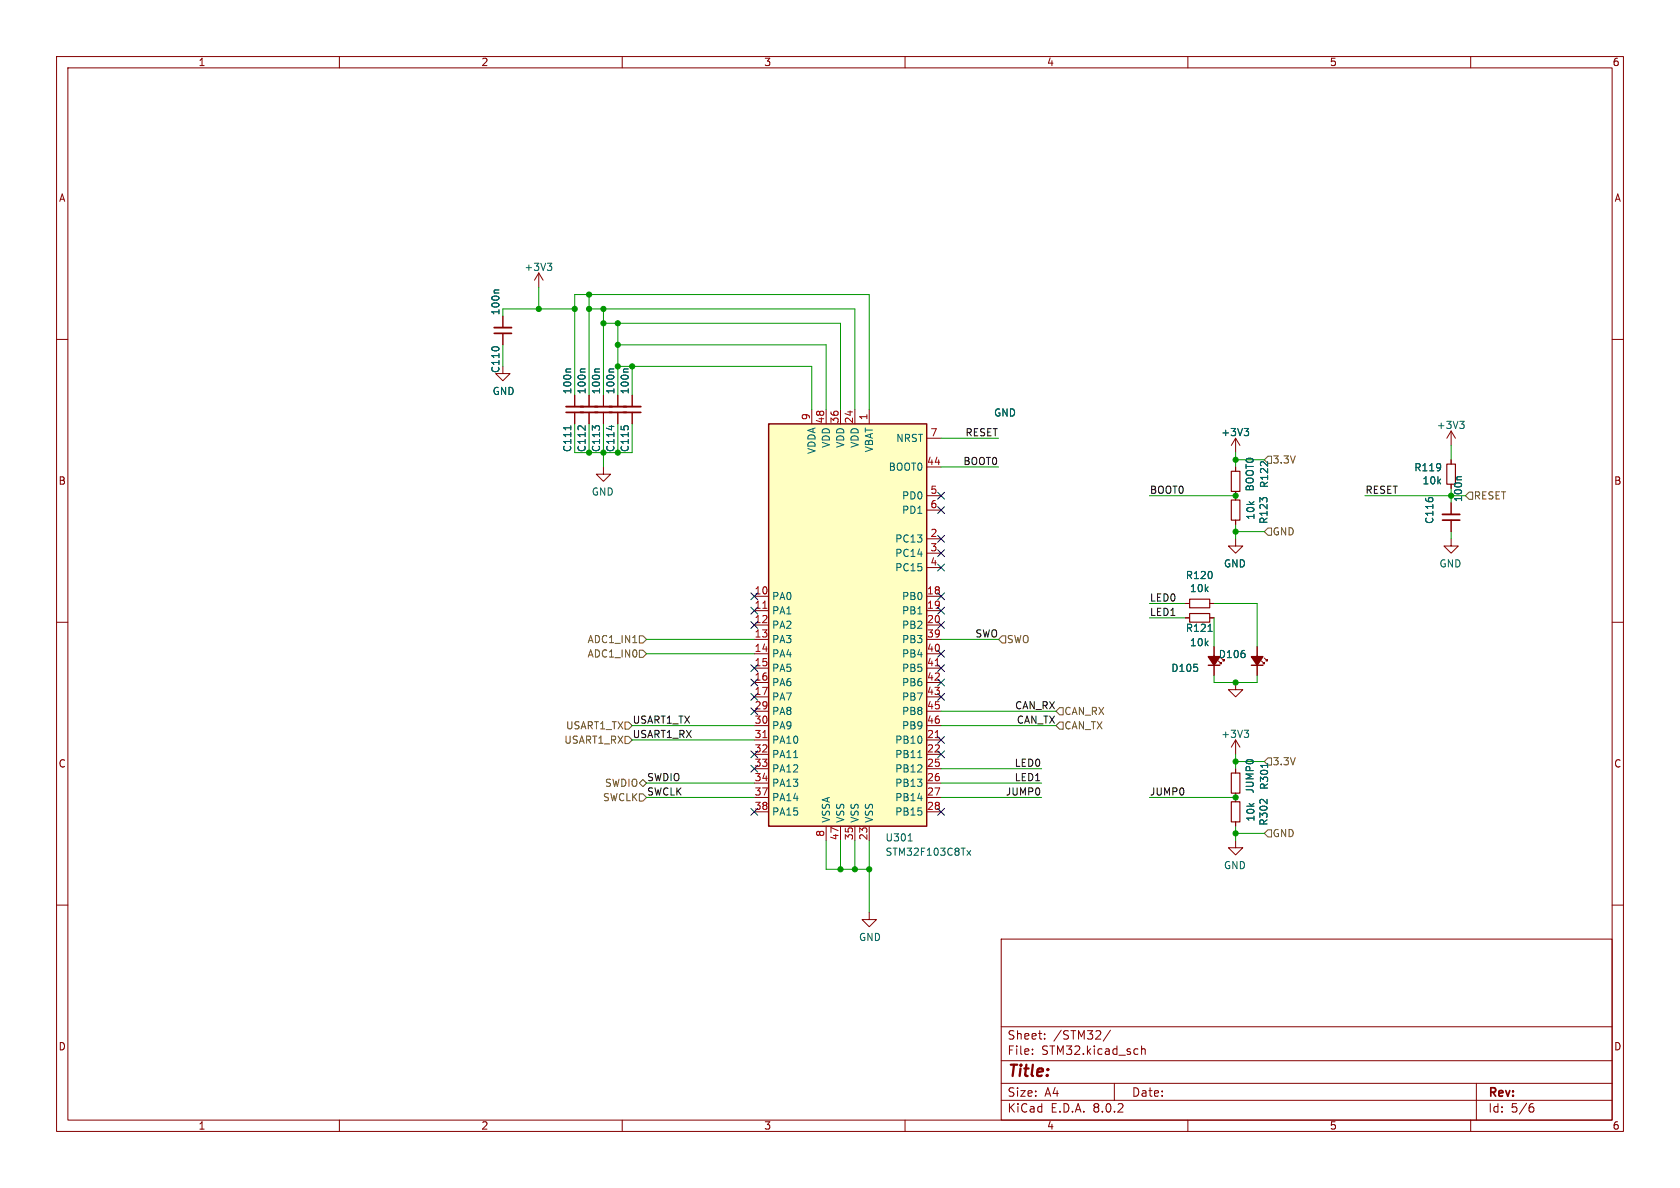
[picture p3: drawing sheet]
<svg xmlns="http://www.w3.org/2000/svg" width="297mm" height="210mm" viewBox="0 0 297 210" stroke-linecap="round" stroke-linejoin="round" font-family="sans-serif">
<g fill="none" stroke="#840000" stroke-width=".18">
<path d="M10 10h277v190h-277zM12 12h273v186h-273zM60 10v2M110 10v2M160 10v2M210 10v2M260 10v2M10 60h2M88.9 55.9v2M88.9 58.9v2.1M95.2 48.3l-.7 1.2M95.2 48.3v2.5"/>
<path d="M95.2 48.3l.8 1.2M285 60h2M88.9 64.8v1.2h1.3l-1.3 1.3-1.3-1.3h1.3M101.6 69.9v2M101.6 72.9v2M104.1 69.9v2M104.1 72.9v2M106.7 69.9v2M106.7 72.9v2M109.2 69.9v2M109.2 72.9v2M111.8 69.9v2"/>
<path d="M111.8 72.9v2M218.4 77.5v2.5M218.4 77.5l-.7 1.2M218.4 77.5l.8 1.2M256.5 76.2v2.5M256.5 76.2l-.7 1.3M256.5 76.2l.8 1.3M106.7 82.6v1.2h-1.3l1.3 1.3 1.2-1.3h-1.2M218.4 95.3v1.2h-1.2l1.2 1.3 1.3-1.3h-1.3M218.4 82.6v.7M218.4 86.9v1.5M218.4 91.9v.8"/>
<path d="M256.5 95.3v1.2h-1.2l1.2 1.3 1.3-1.3h-1.3M256.5 81.3v.7M256.5 85.6v.8M256.5 88.9v2M256.5 91.9v2.1M10 110h2M209.5 109.2h.8M209.5 106.7h.8M213.9 109.2h.7M213.9 106.7h.7M214.6 114.3v5.1M215.4 116.8l.5 .5v-.2v.2h-.3"/>
<path d="M222.2 114.3v5.1M223 116.8l.5 .5v-.2v.2h-.2M223.5 116.3l.5 .5v-.2v.2h-.2M285 110h2M218.4 120.7v1.2h-1.2l1.2 1.3 1.3-1.3h-1.3M218.4 130.8l-.7 1.3M218.4 130.8v2.6M218.4 135.9v.8M218.4 130.8l.8 1.3M10 160h2M218.4 140.2v1.5M218.4 145.3v.8"/>
<path d="M285 160h2M153.7 161.3v1.3h1.2l-1.2 1.2-1.3-1.2h1.3M177 166h108v32h-108zM60 198v2M110 198v2M160 198v2M177 194.5h108M177 191.5h108M177 187.5h108M177 181.5h108M182.5 186.3v.1M182.5 185.5v.1"/>
<path d="M184.7 183.6v.1M184.7 182.8v.1M196.3 182.1l-1.3 2M197 191.5v3M201.8 184.9v1.5M201.8 185.5l.2-.1 .4 .1 .1 .9M210 198v2M260 198v2M261 191.5v6.5M270.6 195.7h.3l.3 .3-.1 .5-.5 .1M271 195.1l-.4 .1"/>
</g>
<path d="M217.7 83.3h1.5v3.6h-1.5zM217.7 88.4h1.5v3.5h-1.5zM255.8 82h1.5v3.6h-1.5zM210.3 108.5h3.6v1.5h-3.6zM210.3 105.9h3.6v1.5h-3.6zM217.7 136.7h1.5v3.5h-1.5zM217.7 141.7h1.5v3.6h-1.5z" fill="none" stroke="#840000" stroke-width=".2"/>
<g fill="none" stroke="#006464" stroke-width=".18">
<path d="M88.2 51.3h-.7l-.1 .1M96.8 46.5h.7l-.4 .5M97.3 47l.2 .3v.3l-.2 .2M100.9 65.2h-.7l-.1 .2M100.9 75.3v.7M103.4 65.2h-.6l-.2 .2M106 65.2h-.7l-.2 .2M108.1 75.2v.8M108.5 65.2h-.6l-.2 .2M111.1 65.2h-.7l-.2 .2M220 75.7h.7l-.4 .5M220.5 76.2l.2 .3v.3l-.2 .2"/>
<path d="M258.1 74.5h.7l-.4 .5M258.6 75l.2 .2v.3l-.2 .2M258.4 84.3h-.7l-.2 .2M213.6 111.6h.7M220 129.1h.7l-.4 .5M220.5 129.6l.2 .2v.3l-.2 .3M224.1 135v.7"/>
</g>
<path d="M87.4 57.9h3M100.1 71.9h13.2M255 90.9h3.1" fill="none" stroke="#840000" stroke-width=".33"/>
<path d="M87.4 58.9h3M100.1 72.9h13.2M255 91.9h3.1" fill="none" stroke="#840000" stroke-width=".3"/>
<path d="M213.6 117.6h2M221.2 117.6h2.1" fill="none" stroke="#840000" stroke-width=".25"/>
<g fill="#840000" stroke="#840000" stroke-width=".25">
<path d="M213.6 116.1h2l-1 1.5z"/>
<path d="M221.2 116.1h2.1l-1.1 1.5z"/>
</g>
<path d="M135.9 74.9h27.9v71.2h-27.9z" fill="#ffffc2"/>
<path d="M135.9 74.9h27.9v71.2h-27.9z" fill="none" stroke="#840000" stroke-width=".25"/>
<g fill="none" stroke="#840000" stroke-width=".18">
<path d="M88.9 55.9v2M88.9 58.9v2.1M101.6 69.9v2M101.6 72.9v2M104.1 69.9v2M104.1 72.9v2M106.7 69.9v2M106.7 72.9v2M109.2 69.9v2M109.2 72.9v2M111.8 69.9v2M111.8 72.9v2"/>
<path d="M143.5 72.4v2.5M146 72.4v2.5M148.6 72.4v2.5M151.1 72.4v2.5M153.7 72.4v2.5M163.8 77.5h2.6M163.8 95.3h2.6M163.8 97.8h2.6M163.8 82.6h2.6M163.8 87.6h2.6M163.8 90.2h2.6M218.4 82.6v.7"/>
<path d="M218.4 86.9v1.5M218.4 91.9v.8M256.5 81.3v.7M256.5 85.6v.8M256.5 88.9v2M256.5 91.9v2.1M133.3 105.4h2.6M133.3 108h2.6M133.3 110.5h2.6M133.3 113h2.6M133.3 115.6h2.6M133.3 118.1h2.6"/>
<path d="M163.8 105.4h2.6M163.8 108h2.6M163.8 110.5h2.6M163.8 113h2.6M163.8 115.6h2.6M163.8 118.1h2.6M163.8 100.3h2.6M209.5 109.2h.8M209.5 106.7h.8M213.9 109.2h.7M213.9 106.7h.7M214.6 114.3v1.8"/>
<path d="M214.6 117.6v1.8M222.2 114.3v1.8M222.2 117.6v1.8M133.3 120.7h2.6M133.3 123.2h2.6M133.3 130.8h2.6M133.3 133.4h2.6M133.3 135.9h2.6M133.3 138.4h2.6M133.3 125.7h2.6M133.3 128.3h2.6M163.8 120.7h2.6"/>
<path d="M163.8 123.2h2.6M163.8 130.8h2.6M163.8 133.4h2.6M163.8 135.9h2.6M163.8 138.4h2.6M163.8 125.7h2.6M163.8 128.3h2.6M218.4 135.9v.8M133.3 141h2.6M133.3 143.5h2.6M146 146.1v2.5M148.6 146.1v2.5"/>
<path d="M151.1 146.1v2.5M153.7 146.1v2.5M163.8 141h2.6M163.8 143.5h2.6M218.4 148.6v1.3h-1.2l1.2 1.2 1.3-1.2h-1.3M218.4 140.2v1.5M218.4 145.3v.8"/>
</g>
<path d="M134.9 107.5h.7M165.3 117.7h.8M134.9 130.4h.7M165.3 130.4h.8" fill="none" stroke="#a90000" stroke-width=".18"/>
<g fill="none" stroke="#006464" stroke-width=".18">
<path d="M88.2 51.3h-.7l-.1 .1M100.9 65.2h-.7l-.1 .2M100.9 75.3v.7M103.4 65.2h-.6l-.2 .2M106 65.2h-.7l-.2 .2M108.1 75.2v.8M108.5 65.2h-.6l-.2 .2M111.1 65.2h-.7l-.2 .2M220 75.7h.7l-.4 .5M220.5 76.2l.2 .3v.3l-.2 .2M258.4 84.3h-.7l-.2 .2M213.6 111.6h.7"/>
<path d="M140.3 133.9h.7M162.3 133.9h.7M224.1 135v.7M160.5 148.7h.8M170.9 150.4l.7 .8M171.6 150.4l-.7 .8"/>
</g>
<g fill="none" stroke="#725600" stroke-width=".18">
<path d="M224.2 80.6h.6v1.3h-.6l-.7-.6zM224.2 93.3h.6v1.3h-.6l-.7-.6zM259.7 87h.6v1.3h-.6l-.6-.7zM111.9 113.6h.7M113 114.9h.7l.6 .7-.6 .6h-.7zM113 112.4h.7l.6 .6-.6 .7h-.7zM177.2 112.4h.6v1.3h-.6l-.7-.7zM110.5 130.2h.6l.7 .6-.7 .6h-.6zM110.5 127.6h.6l.7 .7-.7 .6h-.6zM113.7 137.8l.6 .6-.6 .7-.7-.7zM186.7 125.7l.6-.6h.7v1.3h-.7zM187.3 127.6h.7v1.3h-.7l-.6-.6z"/>
<path d="M224.2 134h.6v1.3h-.6l-.7-.7zM113 140.3h.7l.6 .7-.6 .6h-.7zM224.2 146.7h.6v1.3h-.6l-.7-.7z"/>
</g>
<g fill="none" stroke="#009600" stroke-width=".18">
<path d="M88.9 54.6h12.7M95.2 50.8v3.8M104.1 52.1v17.8M104.1 54.6h47v17.8M106.7 54.6v15.3M106.7 57.2h41.9v15.2M109.2 57.2v12.7M88.9 61v3.8M101.6 69.9v-17.8h52.1v20.3M101.6 74.9v5.1h10.2v-5.1M104.1 74.9v5.1M106.7 74.9v7.7"/>
<path d="M109.2 74.9v5.1M109.2 64.8h34.3v7.6M109.2 61h36.8v11.4M111.8 64.8v5.1M166.4 77.5h10.1M256.5 78.7v2.6M166.4 82.6h10.1M203.2 87.6h15.2M218.4 80v2.6M218.4 92.7v2.6M218.4 81.3h5.1M218.4 94h5.1"/>
<path d="M241.3 87.6h17.8M256.5 86.4v2.5M256.5 94v1.3M114.3 113h19M114.3 115.6h19M166.4 113h10.1M203.2 106.7h6.3M203.2 109.2h6.3M214.6 106.7h7.6v7.6M214.6 119.4v1.3h7.6v-1.3M214.6 109.2v5.1M111.8 128.3h21.5"/>
<path d="M111.8 130.8h21.5M114.3 138.4h19M166.4 125.7h20.3M166.4 128.3h20.3M166.4 138.4h17.7M166.4 135.9h17.7M218.4 133.4v2.5M218.4 134.6h5.1M114.3 141h19M146 148.6v5.1h7.7M148.6 148.6v5.1M151.1 148.6v5.1"/>
<path d="M153.7 148.6v12.7M166.4 141h17.7M203.2 141h15.2M218.4 147.3h5.1M218.4 146.1v2.5"/>
</g>
<g fill="none" stroke="#000084" stroke-width=".18">
<path d="M165.8 94.6l1.2 1.3M165.8 87l1.2 1.2M165.8 99.7l1.2 1.2M165.8 89.6l1.2 1.2M165.8 97.2l1.2 1.2M167 99.7l-1.2 1.2M167 87l-1.2 1.2M167 94.6l-1.2 1.3M167 89.6l-1.2 1.2M167 97.2l-1.2 1.2M132.7 117.5l1.3 1.2M132.7 104.8l1.3 1.2"/>
<path d="M132.7 107.3l1.3 1.3M132.7 109.9l1.3 1.2M134 117.5l-1.3 1.2M134 104.8l-1.3 1.2M134 107.3l-1.3 1.3M134 109.9l-1.3 1.2M165.8 117.5l1.2 1.2M165.8 104.8l1.2 1.2M165.8 109.9l1.2 1.2M165.8 115l1.2 1.2M165.8 107.3l1.2 1.3M167 117.5l-1.2 1.2"/>
<path d="M167 104.8l-1.2 1.2M167 109.9l-1.2 1.2M167 115l-1.2 1.2M167 107.3l-1.2 1.3M132.7 132.7l1.3 1.3M132.7 125.1l1.3 1.2M132.7 120l1.3 1.3M132.7 135.3l1.3 1.2M132.7 122.6l1.3 1.2M134 132.7l-1.3 1.3M134 125.1l-1.3 1.2M134 120l-1.3 1.3"/>
<path d="M134 135.3l-1.3 1.2M134 122.6l-1.3 1.2M165.8 120l1.2 1.3M165.8 122.6l1.2 1.2M165.8 130.2l1.2 1.2M165.8 132.7l1.2 1.3M167 120l-1.2 1.3M167 122.6l-1.2 1.2M167 130.2l-1.2 1.2M167 132.7l-1.2 1.3M132.7 142.9l1.3 1.2M134 142.9l-1.3 1.2"/>
<path d="M165.8 142.9l1.2 1.2M167 142.9l-1.2 1.2"/>
</g>
<g fill="#009600" stroke="#009600" stroke-width=".18">
<circle cx="218.4" cy="120.7" r=".46"/>
<circle cx="218.4" cy="134.6" r=".46"/>
<circle cx="218.4" cy="81.3" r=".46"/>
<circle cx="218.4" cy="87.6" r=".46"/>
<circle cx="256.5" cy="87.6" r=".46"/>
<circle cx="218.4" cy="94" r=".46"/>
<circle cx="153.7" cy="153.7" r=".46"/>
<circle cx="151.1" cy="153.7" r=".46"/>
<circle cx="148.6" cy="153.7" r=".46"/>
<circle cx="218.4" cy="141" r=".46"/>
<circle cx="218.4" cy="147.3" r=".46"/>
<circle cx="104.1" cy="54.6" r=".46"/>
<circle cx="104.1" cy="52.1" r=".46"/>
<circle cx="106.7" cy="54.6" r=".46"/>
<circle cx="109.2" cy="61" r=".46"/>
<circle cx="111.8" cy="64.8" r=".46"/>
<circle cx="109.2" cy="64.8" r=".46"/>
<circle cx="109.2" cy="57.2" r=".46"/>
<circle cx="106.7" cy="57.2" r=".46"/>
<circle cx="101.6" cy="54.6" r=".46"/>
<circle cx="95.2" cy="54.6" r=".46"/>
<circle cx="109.2" cy="80" r=".46"/>
<circle cx="104.1" cy="80" r=".46"/>
<circle cx="106.7" cy="80" r=".46"/>
</g>
<text font-size="2.8" fill="#840000" x="178" y="190.9">Title:</text>
<g font-size="2.1" fill="#840000">
<text x="178" y="184">Sheet:</text>
<text x="186.2" y="184">/STM32/</text>
<text x="178" y="186.7">File:</text>
<text x="184.1" y="186.7">STM32.kicad_sch</text>
<text x="178" y="196.9">KiCad</text>
<text x="178" y="194.1">Size:</text>
<text x="184.7" y="194.1">A4</text>
<text x="185.7" y="196.9">E.D.A.</text>
<text x="193.3" y="196.9">8.0.2</text>
<text x="200" y="194.1">Date:</text>
<text x="263" y="194.3">Rev:</text>
<text x="263" y="196.9">Id:</text>
<text x="267.1" y="196.9">5/6</text>
</g>
<g font-size="1.8" fill="#840000">
<text x="35" y="11.9">1</text>
<text x="85" y="11.9">2</text>
<text x="135" y="11.9">3</text>
<text x="185" y="11.9">4</text>
<text x="235" y="11.9">5</text>
<text x="285" y="11.9">6</text>
<text x="10.3" y="35.9">A</text>
<text x="285.3" y="35.9">A</text>
<text x="10.3" y="85.9">B</text>
<text x="285.3" y="85.9">B</text>
<text x="10.3" y="135.9">C</text>
<text x="285.3" y="135.9">C</text>
<text x="10.3" y="185.9">D</text>
<text x="285.3" y="185.9">D</text>
<text x="35" y="199.9">1</text>
<text x="85" y="199.9">2</text>
<text x="135" y="199.9">3</text>
<text x="185" y="199.9">4</text>
<text x="235" y="199.9">5</text>
<text x="285" y="199.9">6</text>
</g>
<g font-size="1.8" fill="#006464">
<text x="92.6" y="48.1">+3V3</text>
<text x="88.5" y="55.8" transform="rotate(-90 88.5 55.8)">100n</text>
<text x="87" y="70">GND</text>
<text x="88.5" y="66.1" transform="rotate(-90 88.5 66.1)">C110</text>
<text x="101.2" y="69.8" transform="rotate(-90 101.2 69.8)">100n</text>
<text x="103.7" y="69.8" transform="rotate(-90 103.7 69.8)">100n</text>
<text x="106.3" y="69.8" transform="rotate(-90 106.3 69.8)">100n</text>
<text x="108.8" y="69.8" transform="rotate(-90 108.8 69.8)">100n</text>
<text x="111.4" y="69.8" transform="rotate(-90 111.4 69.8)">100n</text>
<text x="175.6" y="73.8">GND</text>
<text x="215.8" y="77.3">+3V3</text>
<text x="253.9" y="76">+3V3</text>
<text x="101.2" y="80" transform="rotate(-90 101.2 80)">C111</text>
<text x="103.7" y="80" transform="rotate(-90 103.7 80)">C112</text>
<text x="106.3" y="80" transform="rotate(-90 106.3 80)">C113</text>
<text x="108.8" y="80" transform="rotate(-90 108.8 80)">C114</text>
<text x="111.4" y="80" transform="rotate(-90 111.4 80)">C115</text>
<text x="144.4" y="80.4" transform="rotate(-90 144.4 80.4)">VDDA</text>
<text x="146.9" y="79.3" transform="rotate(-90 146.9 79.3)">VDD</text>
<text x="149.5" y="79.3" transform="rotate(-90 149.5 79.3)">VDD</text>
<text x="152" y="79.3" transform="rotate(-90 152 79.3)">VDD</text>
<text x="154.5" y="80.1" transform="rotate(-90 154.5 80.1)">VBAT</text>
<text x="157" y="83.4">BOOT0</text>
<text x="158.3" y="78.3">NRST</text>
<text x="249.9" y="83.5">R119</text>
<text x="104.5" y="87.8">GND</text>
<text x="159.4" y="88.5">PD0</text>
<text x="221.8" y="87" transform="rotate(-90 221.8 87)">BOOT0</text>
<text x="224.4" y="86.4" transform="rotate(-90 224.4 86.4)">R122</text>
<text x="251.4" y="85.8">10k</text>
<text x="258.7" y="88.9" transform="rotate(-90 258.7 88.9)">100n</text>
<text x="159.4" y="91">PD1</text>
<text x="222" y="92" transform="rotate(-90 222 92)">10k</text>
<text x="224.3" y="92.7" transform="rotate(-90 224.3 92.7)">R123</text>
<text x="253.6" y="92.7" transform="rotate(-90 253.6 92.7)">C116</text>
<text x="158.2" y="96.1">PC13</text>
<text x="158.2" y="98.7">PC14</text>
<text x="158.2" y="101.2">PC15</text>
<text x="216.3" y="100.5">GND</text>
<text x="254.4" y="100.5">GND</text>
<text x="136.4" y="106.3">PA0</text>
<text x="159.4" y="106.3">PB0</text>
<text x="209.5" y="102.6">R120</text>
<text x="210.3" y="104.9">10k</text>
<text x="136.4" y="108.8">PA1</text>
<text x="136.4" y="111.4">PA2</text>
<text x="136.4" y="113.9">PA3</text>
<text x="159.4" y="108.8">PB1</text>
<text x="159.4" y="111.4">PB2</text>
<text x="159.4" y="113.9">PB3</text>
<text x="209.5" y="111.9">R121</text>
<text x="136.4" y="116.4">PA4</text>
<text x="136.4" y="119">PA5</text>
<text x="159.4" y="116.4">PB4</text>
<text x="159.4" y="119">PB5</text>
<text x="207" y="119">D105</text>
<text x="210.3" y="114.4">10k</text>
<text x="215.4" y="116.5">D106</text>
<text x="136.4" y="121.5">PA6</text>
<text x="136.4" y="124.1">PA7</text>
<text x="159.4" y="121.5">PB6</text>
<text x="159.4" y="124.1">PB7</text>
<text x="136.4" y="126.6">PA8</text>
<text x="136.4" y="129.1">PA9</text>
<text x="136.4" y="131.7">PA10</text>
<text x="158.2" y="131.7">PB10</text>
<text x="159.4" y="126.6">PB8</text>
<text x="159.4" y="129.1">PB9</text>
<text x="215.8" y="130.6">+3V3</text>
<text x="136.4" y="134.2">PA11</text>
<text x="136.4" y="136.8">PA12</text>
<text x="158.2" y="134.2">PB11</text>
<text x="158.2" y="136.8">PB12</text>
<text x="136.4" y="139.3">PA13</text>
<text x="136.4" y="141.8">PA14</text>
<text x="158.2" y="139.3">PB13</text>
<text x="158.2" y="141.8">PB14</text>
<text x="221.8" y="140.4" transform="rotate(-90 221.8 140.4)">JUMP0</text>
<text x="224.4" y="139.7" transform="rotate(-90 224.4 139.7)">R301</text>
<text x="136.4" y="144.4">PA15</text>
<text x="146.9" y="145.5" transform="rotate(-90 146.9 145.5)">VSSA</text>
<text x="149.5" y="145.5" transform="rotate(-90 149.5 145.5)">VSS</text>
<text x="152" y="145.5" transform="rotate(-90 152 145.5)">VSS</text>
<text x="154.5" y="145.5" transform="rotate(-90 154.5 145.5)">VSS</text>
<text x="156.4" y="148.9">U301</text>
<text x="158.2" y="144.4">PB15</text>
<text x="222" y="145.3" transform="rotate(-90 222 145.3)">10k</text>
<text x="224.3" y="146.1" transform="rotate(-90 224.3 146.1)">R302</text>
<text x="156.4" y="151.5">STM32F103C8Tx</text>
<text x="216.3" y="153.8">GND</text>
<text x="151.8" y="166.5">GND</text>
</g>
<g font-size="1.8" fill="#a90000">
<text x="143.3" y="74.4" transform="rotate(-90 143.3 74.4)">9</text>
<text x="145.8" y="75" transform="rotate(-90 145.8 75)">48</text>
<text x="148.3" y="75" transform="rotate(-90 148.3 75)">36</text>
<text x="150.9" y="75" transform="rotate(-90 150.9 75)">24</text>
<text x="153.4" y="74.4" transform="rotate(-90 153.4 74.4)">1</text>
<text x="164.4" y="77.2">7</text>
<text x="163.8" y="82.3">44</text>
<text x="164.4" y="87.4">5</text>
<text x="164.4" y="89.9">6</text>
<text x="164.4" y="95">2</text>
<text x="164.4" y="97.5">3</text>
<text x="164.4" y="100.1">4</text>
<text x="133.3" y="105.2">10</text>
<text x="133.3" y="107.7">11</text>
<text x="163.8" y="105.2">18</text>
<text x="163.8" y="107.7">19</text>
<text x="133.3" y="110.2">12</text>
<text x="133.3" y="112.8">13</text>
<text x="163.8" y="110.2">20</text>
<text x="163.8" y="112.8">39</text>
<text x="133.3" y="115.3">14</text>
<text x="133.3" y="117.9">15</text>
<text x="163.8" y="115.3">40</text>
<text x="163.8" y="117.9">41</text>
<text x="133.3" y="120.4">16</text>
<text x="133.3" y="122.9">17</text>
<text x="133.3" y="125.5">29</text>
<text x="163.8" y="120.4">42</text>
<text x="163.8" y="122.9">43</text>
<text x="163.8" y="125.5">45</text>
<text x="133.3" y="128">30</text>
<text x="133.3" y="130.6">31</text>
<text x="163.8" y="130.6">21</text>
<text x="163.8" y="128">46</text>
<text x="133.3" y="133.1">32</text>
<text x="133.3" y="135.6">33</text>
<text x="163.8" y="133.1">22</text>
<text x="163.8" y="135.6">25</text>
<text x="133.3" y="138.2">34</text>
<text x="133.3" y="140.7">37</text>
<text x="133.3" y="143.3">38</text>
<text x="163.8" y="138.2">26</text>
<text x="163.8" y="140.7">27</text>
<text x="163.8" y="143.3">28</text>
<text x="145.8" y="148" transform="rotate(-90 145.8 148)">8</text>
<text x="148.3" y="148.6" transform="rotate(-90 148.3 148.6)">47</text>
<text x="150.9" y="148.6" transform="rotate(-90 150.9 148.6)">35</text>
<text x="153.4" y="148.6" transform="rotate(-90 153.4 148.6)">23</text>
</g>
<g font-size="1.8" fill="#0f0f0f">
<text x="170.6" y="77.2">RESET</text>
<text x="170.2" y="82.3">BOOT0</text>
<text x="203.2" y="87.4">BOOT0</text>
<text x="241.3" y="87.4">RESET</text>
<text x="203.2" y="106.4">LED0</text>
<text x="172.3" y="112.8">SWO</text>
<text x="203.2" y="109">LED1</text>
<text x="179.4" y="125.5">CAN_RX</text>
<text x="111.8" y="128">USART1_TX</text>
<text x="111.8" y="130.5">USART1_RX</text>
<text x="179.7" y="128">CAN_TX</text>
<text x="179.3" y="135.6">LED0</text>
<text x="114.3" y="140.7">SWCLK</text>
<text x="114.3" y="138.2">SWDIO</text>
<text x="177.7" y="140.7">JUMP0</text>
<text x="179.3" y="138.2">LED1</text>
<text x="203.2" y="140.7">JUMP0</text>
</g>
<g font-size="1.8" fill="#725600">
<text x="224.9" y="82.1">3.3V</text>
<text x="260.5" y="88.5">RESET</text>
<text x="224.9" y="94.8">GND</text>
<text x="103.8" y="113.9">ADC1_IN1</text>
<text x="177.9" y="113.9">SWO</text>
<text x="103.8" y="116.4">ADC1_IN0</text>
<text x="99.7" y="131.7">USART1_RX</text>
<text x="100" y="129.1">USART1_TX</text>
<text x="188.1" y="126.6">CAN_RX</text>
<text x="188.1" y="129.1">CAN_TX</text>
<text x="224.9" y="135.5">3.3V</text>
<text x="106.5" y="141.8">SWCLK</text>
<text x="106.9" y="139.3">SWDIO</text>
<text x="224.9" y="148.2">GND</text>
</g>
</svg>
